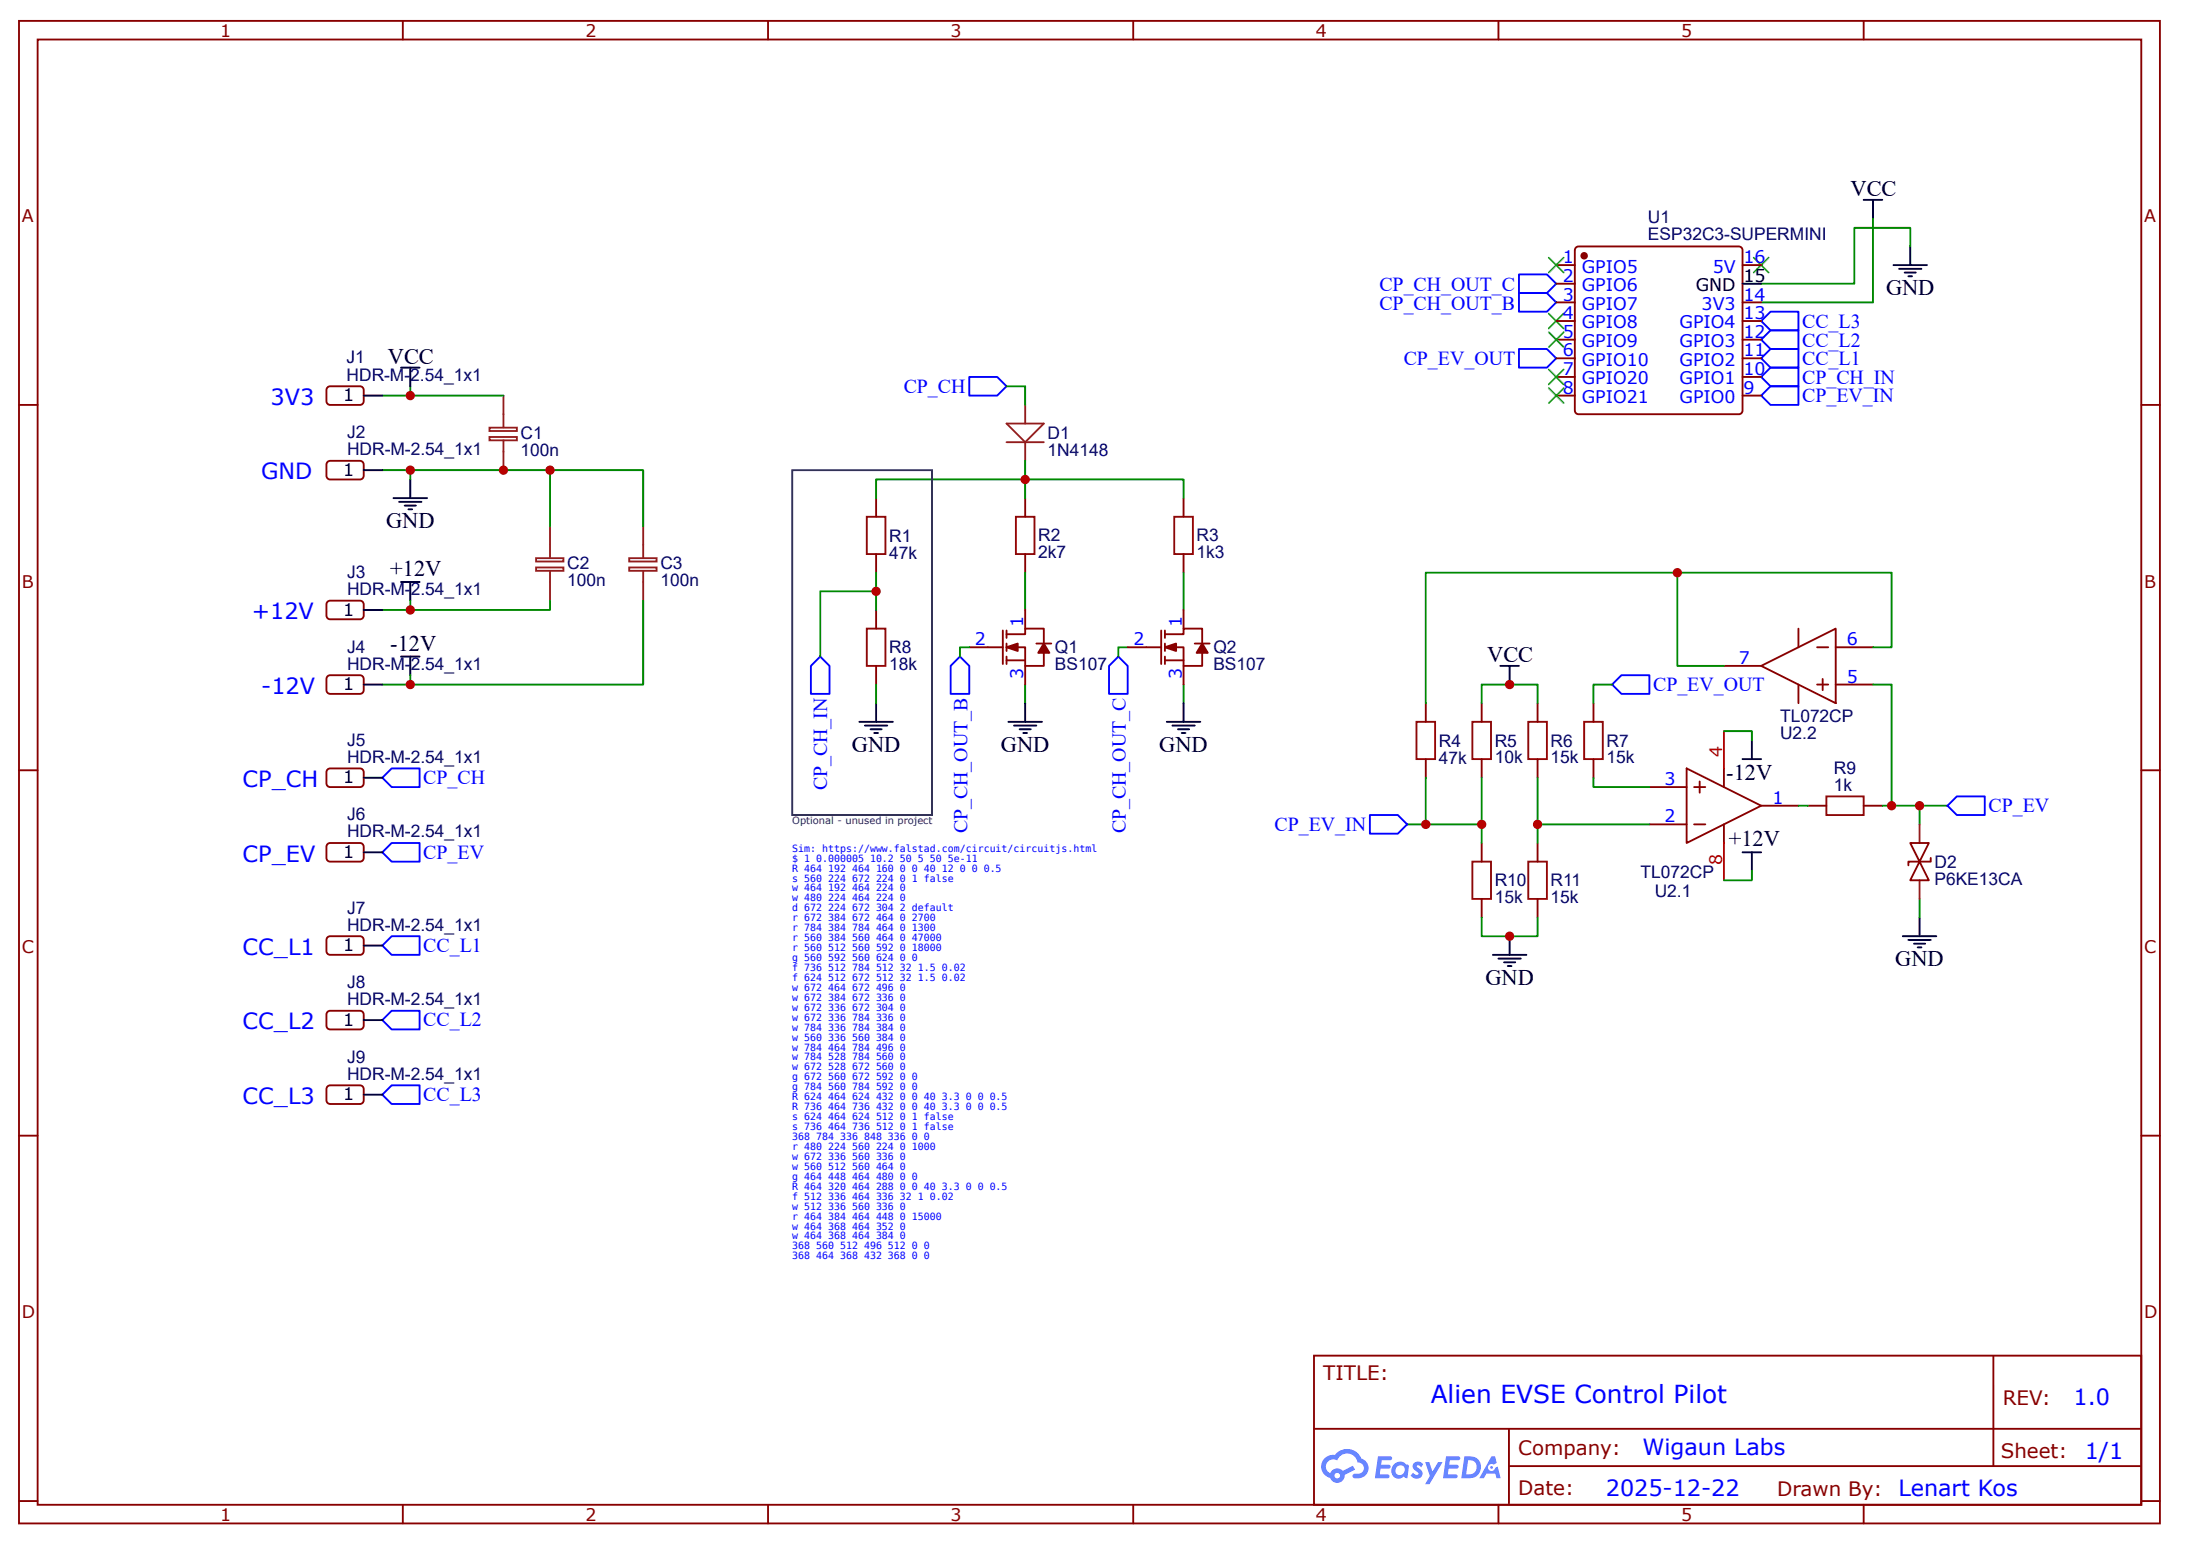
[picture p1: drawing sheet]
<svg xmlns="http://www.w3.org/2000/svg" width="297mm" height="210mm" viewBox="0 0 297 210" stroke-linecap="round" stroke-linejoin="round" font-family="sans-serif">
<g fill="none" stroke="#800" stroke-width=".25">
<path d="M2.6 2.8h289v202.8h-289zM5.1 5.3h284v197.8h-284zM54.4 2.8v2.5M103.7 2.8v2.5M153 2.8v2.5M202.3 2.8v2.5M251.6 2.8v2.5M2.6 54.6h2.5M289.1 54.6h2.5M2.6 104h2.5M289.1 104h2.5M2.6 153.3h2.5"/>
<path d="M289.1 153.3h2.5M177.4 182.9h111.7v20.2h-111.7zM177.4 192.8h111.6M203.7 197.9h85.3M203.7 192.8v10.1M269.1 183v14.9M2.6 202.6h2.5M54.4 203.1v2.5M103.7 203.1v2.5M153 203.1v2.5M202.3 203.1v2.5M251.6 203.1v2.5"/>
<path d="M289.1 202.6h2.5"/>
</g>
<g fill="#58f">
<path d="M190.9 197.4l.5-.2 .4 .1 .3 .3-.2 .4a.33 .33 0 0 0-.3-.3 .33 .33 0 0 0-.3 .2 1.73 1.73 0 0 1 .8 1 .88 .88 0 0 1-.7 .7 .88 .88 0 0 1-.9-.5l.3-.3a.41 .41 0 0 0 .3 .3 .41 .41 0 0 0 .4-.2v-.1a1.85 1.85 0 0 1-.8-.9z"/>
<path d="M192.4 197.3h.6l.4 1.3 .8-1.3h.6l-1.8 3h-.6l.7-1.1z"/>
<path d="M186.1 196.5h1.6a.26 .26 0 0 1 .3 .3 .26 .26 0 0 1-.3 .3h-1.1l-.1 .6h1l.3 .2a.32 .32 0 0 1-.5 .3h-.9l-.1 .8h.9a.3 .3 0 0 1 .3 0 .3 .3 0 0 1 .1 .4l-.2 .1h-1.8z"/>
<path d="M195.2 196.5h1.7a.26 .26 0 0 1 .3 .3 .26 .26 0 0 1-.3 .3h-1.1l-.1 .6h1l.3 .2a.32 .32 0 0 1-.5 .3h-.9l-.1 .8h.5a.79 .79 0 0 1 .8 .1 .26 .26 0 0 1-.3 .4h-1.7z"/>
<path d="M201.4 196.5h.5l.2 .9-.4 .3a.49 .49 0 0 0-.8 .1 .49 .49 0 0 0 .4 .7 .49 .49 0 0 0 .6-.4l.3-.2 .4 1.6h-.5l-.2-.6h-1.2l-.4 .6h-.6z"/>
<path d="M197.7 196.5l-.4 3a3.1 3.1 0 0 0 2.1-.3 1.49 1.49 0 0 0 .5-1.8 1.49 1.49 0 0 0-1.7-.9zM198.2 197.1a.99 .99 0 0 1 1.2 1 .99 .99 0 0 1-1.3 .9h-.1z"/>
<path d="M188.3 197.5a1.07 1.07 0 0 0-.4 1.5 1.07 1.07 0 0 0 1.4 .4l.2-.1 .5 .2 .2-1.6v-.2l-.4-.1a1.01 1.01 0 0 0-1.5-.1zM188.6 198a.63 .63 0 0 1 .9-.1 .63 .63 0 0 1 0 1 .63 .63 0 0 1-1 0 .63 .63 0 0 1 .1-.9z"/>
<path d="M178.9 196.8a1.57 1.57 0 0 0 .7 2.7 1.01 1.01 0 0 0 1.2 .6 1.01 1.01 0 0 0 .8-1.1l1.4-.7-.3-.5-1.4 .7a1.02 1.02 0 0 0-1.7 .3 .99 .99 0 0 1-.5-1.4 .99 .99 0 0 1 1.4-.3 1.45 1.45 0 0 1 1.5-.9 1.45 1.45 0 0 1 1.3 1.2 .77 .77 0 0 1 .9 .7 .77 .77 0 0 1-.8 .8h-.4a.31 .31 0 0 0-.4 .2 .31 .31 0 0 0 .3 .4 1.41 1.41 0 0 0 1.8-.9 1.41 1.41 0 0 0-.9-1.8 2.07 2.07 0 0 0-3.6-.4l-.2-.1a1.65 1.65 0 0 0-1.1 .5zM180.2 199.1a.38 .38 0 0 1 .7 0 .38 .38 0 0 1-.7 0z"/>
<circle cx="201.4" cy="198" r=".19"/>
</g>
<g fill="none" stroke="#800" stroke-width=".25">
<path d="M210.1 35.8h2.5M210.1 38.3h2.5M212.7 33.5l.4-.2h21.7h.2l.3 .5v21.6l-.1 .3-.4 .2h-21.7l-.2-.1-.3-.4v-21.6zM235.3 35.8h2.5M44.3 52.2l4.3-.1 .3 .1 .2 .4-.1 1.8-.4 .2h-4.3l-.2-.5v-1.5zM210.1 40.8h2.5M210.1 43.3h2.5M210.1 45.8h2.5M210.1 48.4h2.5M210.1 50.9h2.5M210.1 53.4h2.5M235.3 40.8h2.5"/>
<path d="M235.3 43.3h2.5M235.3 45.8h2.5M235.3 48.4h2.5M235.3 50.9h2.5M235.3 53.4h2.5M44.3 62.3l4.3-.1 .3 .1 .2 .4-.1 1.8-.4 .2-4.3-.1-.2-.4v-1.5zM118.3 67.2v2.5M118.3 74.8v2.5M138.4 67.2v2.5M138.4 74.8v2.5M159.8 67.2v2.5M159.8 74.8v2.5"/>
<path d="M44.3 81.1h.3h4.3l.2 .5-.1 1.7-.4 .3-4.3-.1-.2-.4v-1.5zM44.3 91.2l.3-.1 4.3 .1 .2 .4-.1 1.8-.4 .2h-4.3l-.2-.5v-1.5zM118.3 82.3v2.5M118.3 89.9v2.5M130.9 87.3h4.5M135.4 85.1v4.5M135.9 85.6h2.5v-.8h2.5v2M135.9 87.3h2.5v2.6h2.5v-1.8M135.9 89.1h2.5M135.9 85.1v1M135.9 86.8v1.1M135.9 88.6v1"/>
<path d="M138.4 82.3v2.5M138.4 89.9v2.5M139.9 86.8h2M152.3 87.3h4.5M156.8 85.1v4.5M157.3 85.6h2.5v-.8h2.5v2M157.3 87.3h2.5v2.6h2.5v-1.8M157.3 89.1h2.5M157.3 85.1v1M157.3 86.8v1.1M157.3 88.6v1M159.8 82.3v2.5"/>
<path d="M159.8 89.9v2.5M161.3 86.8h2M192.5 94.9v2.5M200.1 94.9v2.5M207.6 94.9v2.5M215.1 94.9v2.5M232.8 89.9h5M237.8 89.9l10.1-5.1v10.1zM242.8 84.8v2.5M242.8 92.4v2.5M245.3 87.3h1.5M245.3 92.4h1.5"/>
<path d="M246.1 91.6v1.5M247.9 87.3h5M247.9 92.4h5M44.3 103.8l4.3-.1 .3 .1 .2 .4-.1 1.8-.4 .2-4.3-.1-.2-.4v-1.5zM44.3 113.8h.3h4.3l.2 .5-.1 1.7-.4 .3-4.3-.1-.2-.4v-1.5zM192.5 102.4v2.6M200.1 102.4v2.6M200.1 113.8v2.5M207.6 102.4v2.6M207.6 113.8v2.5M215.1 102.4v2.6M222.7 111.2h5"/>
<path d="M222.7 106.2h5M227.7 103.7l10.1 5-10.1 5.1zM228.7 111.2h1.5M228.7 106.2h1.5M229.5 105.5v1.5M232.8 103.7v2.5M232.8 111.2v2.6M237.8 108.7h5M244.1 108.7h2.5M251.6 108.7h2.5M257.9 113.8h2.5l-1.2 2.5zM259.2 116.3l1.2 2.5h-2.5z"/>
<path d="M260.7 115.8v.5h-3v.5M44.3 126.4l4.3-.1 .3 .1 .2 .4-.1 1.8-.4 .3-4.3-.1-.2-.4v-1.6zM44.3 136.5l4.3-.1 .3 .1 .2 .4-.1 1.8-.4 .2h-4.3l-.2-.5v-1.5zM200.1 121.3v2.5M207.6 121.3v2.5M44.3 146.5h4.3h.3l.2 .5-.1 1.7-.4 .3-4.3-.1-.2-.4v-1.5z"/>
</g>
<path d="M232.8 98.7v5M232.8 113.8v5" fill="none" stroke="#f00" stroke-width=".25"/>
<g fill="none" stroke="#000" stroke-width=".25">
<path d="M235.3 38.3h2.5M251.6 27h2.5M252.9 27v2.5M255.7 35.8h4.5M256.4 36.3h3M257.2 36.8h1.5M257.7 37.3h.5M257.9 33.3v2.5M49.1 53.4h2.5M54.1 49.6h2.6M55.4 49.6v2.5M49.1 63.4h2.5"/>
<path d="M53.1 67.2h4.6M53.9 67.7h3M54.1 78.5h2.6M54.6 68.2h1.6M55.1 68.7h.5M55.4 64.7v2.5M55.4 78.5v2.6M49.1 82.3h2.5M49.1 92.4h2.5M54.1 88.6h2.6M55.4 88.6v2.5M116 97.4h4.6"/>
<path d="M116.8 97.9h3M117.5 98.4h1.5M118 98.9h.5M118.3 94.9v2.5M136.2 97.4h4.5M136.9 97.9h3M137.7 98.4h1.5M138.2 98.9h.5M138.4 94.9v2.5M157.5 97.4h4.6M158.3 97.9h3M159 98.4h1.6"/>
<path d="M159.5 98.9h.6M159.8 94.9v2.5M202.6 89.9h2.5M203.8 89.9v2.5M236.5 99.9v2.5M49.1 115h2.5M49.1 105h2.5M235.3 102.4h2.5M235.3 115h2.5M236.5 115v2.5M49.1 127.6h2.5M49.1 137.7h2.5"/>
<path d="M201.6 128.9h4.5M202.3 129.4h3M203.1 129.9h1.5M203.6 130.4h.5M203.8 126.3v2.6M256.9 126.3h4.5M257.7 126.8h3M258.4 127.3h1.5M258.9 127.9h.5M259.2 123.8v2.5M49.1 147.7h2.5"/>
</g>
<g fill="none" stroke="#080" stroke-width=".25">
<path d="M252.9 29.5v11.3h-15.1M257.9 33.3v-2.6h-7.5v7.6h-12.6M55.4 52.1v1.3h-3.8M55.4 53.4h12.6M135.9 52.1h2.5v2.5M51.6 63.4h3.8v1.3M55.4 63.4h31.4v7.6M74.3 63.4v7.6M118.3 67.2v-2.5h41.5v2.5M118.3 79.8h-7.6v8.8M118.3 77.3v5M138.4 62.2v5"/>
<path d="M138.4 77.3v5M159.8 77.3v5M226.5 77.3v12.6h6.3M55.4 81.1v1.2h-3.8M55.4 91.1v1.3h-3.8M74.3 81.1v1.2h-18.9M86.8 81.1v11.3h-31.4M118.3 92.4v2.5M130.9 87.3h-1.3v1.3M138.4 92.4v2.5M152.3 87.3h-1.3v1.3M159.8 92.4v2.5"/>
<path d="M200.1 94.9v-2.5h7.5v2.5M217.7 92.4h-2.6v2.5M232.8 98.7h3.7v1.2M252.9 92.4h2.5v16.3M252.9 87.3h2.5v-10h-62.9v17.6M190 111.2h2.5M192.5 105v6.2h7.6M200.1 105v8.8M207.6 105v8.8M207.6 111.2h15.1M215.1 105v1.2h7.6M236.5 117.5v1.3h-3.7"/>
<path d="M242.8 108.7h1.3M254.1 108.7h8.8M259.2 108.7v2.5M200.1 123.8v2.5h7.5v-2.5M259.2 121.3v2.5"/>
</g>
<g fill="none" stroke="#00f" stroke-width=".25">
<path d="M205.1 37h3.8l1.2 1.3-1.2 1.2h-3.8zM205.1 39.5h3.8l1.2 1.3-1.2 1.3h-3.8zM130.9 50.9h3.7l1.3 1.2-1.3 1.3h-3.7zM205.1 47.1h3.8l1.2 1.3-1.2 1.2h-3.8zM239 42.1h3.8v2.5h-3.8l-1.2-1.3zM239 44.6h3.8v2.5h-3.8l-1.2-1.3zM239 47.1h3.8v2.5h-3.8l-1.2-1.2zM239 52.1h3.8v2.5h-3.8l-1.2-1.2zM239 49.6h3.8v2.5h-3.8l-1.2-1.2zM109.5 89.9l1.2-1.3 1.3 1.3v3.7h-2.5zM128.4 89.9l1.2-1.3 1.3 1.3v3.7h-2.5zM149.7 89.9l1.3-1.3 1.3 1.3v3.7h-2.6z"/>
<path d="M218.9 91.1h3.8v2.5h-3.8l-1.2-1.2zM52.9 103.7h3.8v2.5h-3.8l-1.3-1.2zM52.9 113.8h3.8v2.5h-3.8l-1.3-1.3zM185 110h3.7l1.3 1.2-1.3 1.3h-3.7zM262.9 108.7l1.3-1.2h3.8v2.5h-3.8zM52.9 126.3h3.8v2.6h-3.8l-1.3-1.3zM52.9 136.4h3.8v2.5h-3.8l-1.3-1.2zM52.9 146.5h3.8v2.5h-3.8l-1.3-1.3z"/>
</g>
<path d="M117 69.7h2.5v5.1h-2.5zM137.2 69.7h2.5v5.1h-2.5zM158.5 69.7h2.6v5.1h-2.6zM117 84.8h2.5v5.1h-2.5zM191.2 97.4h2.6v5h-2.6zM198.8 97.4h2.5v5h-2.5zM206.3 97.4h2.6v5h-2.6zM213.9 97.4h2.5v5h-2.5zM198.8 116.3h2.5v5h-2.5zM206.3 116.3h2.6v5h-2.6zM246.6 107.5h5v2.5h-5z" fill="none" stroke="#a00000" stroke-width=".25"/>
<g fill="none" stroke="#8d2323" stroke-width=".25">
<path d="M66.1 57.7h3.7v.5h-3.7zM66.1 59h3.7v.4h-3.7zM68 53.4v4.3M68 59.4v4M135.9 57.2h5l-2.5 2.5zM135.9 59.7h5M138.4 54.6v2.6M138.4 59.7v2.5M72.4 75.3h3.7v.5h-3.7zM72.4 76.6h3.7v.4h-3.7zM74.3 71v4.3M74.3 77v4.1"/>
<path d="M85 75.3h3.7v.5h-3.7zM85 76.6h3.7v.4h-3.7zM86.8 71v4.3M86.8 77v4.1M259.2 111.2v2.6M259.2 118.8v2.5"/>
</g>
<g fill="#000" stroke="#3c3" stroke-width=".25">
<path d="M209.1 34.8l2 2zM211.1 34.8l-2 2z"/>
<path d="M236.8 34.8l2 2zM238.8 34.8l-2 2z"/>
<path d="M209.1 42.3l2 2zM211.1 42.3l-2 2z"/>
<path d="M209.1 49.9l2 2zM211.1 49.9l-2 2z"/>
<path d="M209.1 52.4l2 2zM211.1 52.4l-2 2z"/>
<path d="M209.1 44.8l2 2zM211.1 44.8l-2 2z"/>
</g>
<g fill="#800" stroke="#800" stroke-width=".25">
<path d="M157.3 87.3l1.5-.5v1.1z"/>
<path d="M162.3 86.8l.8 1.3h-1.5z"/>
<path d="M135.9 87.3l1.5-.5v1.1z"/>
<path d="M140.9 86.8l.8 1.3h-1.5z"/>
<circle cx="213.9" cy="34.5" r=".38"/>
</g>
<path d="M107 63.4h18.8v46.6h-18.8z" fill="none" stroke="#333" stroke-width=".25"/>
<g fill="#c00">
<circle cx="255.4" cy="108.7" r=".63"/>
<circle cx="203.8" cy="126.3" r=".63"/>
<circle cx="203.8" cy="92.4" r=".63"/>
<circle cx="200.1" cy="111.2" r=".63"/>
<circle cx="192.5" cy="111.2" r=".63"/>
<circle cx="207.6" cy="111.2" r=".63"/>
<circle cx="138.4" cy="64.7" r=".63"/>
<circle cx="118.3" cy="79.8" r=".63"/>
<circle cx="226.5" cy="77.3" r=".63"/>
<circle cx="55.4" cy="92.4" r=".63"/>
<circle cx="74.3" cy="63.4" r=".63"/>
<circle cx="55.4" cy="63.4" r=".63"/>
<circle cx="68" cy="63.4" r=".63"/>
<circle cx="55.4" cy="53.4" r=".63"/>
<circle cx="55.4" cy="82.3" r=".63"/>
<circle cx="259.2" cy="108.7" r=".63"/>
</g>
<text font-size="3.4" fill="#00f" x="193.2" y="189.4">Alien EVSE Control Pilot</text>
<g font-size="3">
<text x="249.9" y="26.5">VCC</text>
<text x="254.6" y="39.8">GND</text>
<text x="52.4" y="49.1">VCC</text>
<text x="52.1" y="71.2">GND</text>
<text x="52.7" y="77.8">+12V</text>
<text x="52.7" y="87.8">-12V</text>
<text x="200.8" y="89.4">VCC</text>
<text x="115" y="101.4">GND</text>
<text x="135.1" y="101.4">GND</text>
<text x="156.5" y="101.4">GND</text>
<text x="233.1" y="105.3">-12V</text>
<text x="233.4" y="114.2">+12V</text>
<text x="255.9" y="130.4">GND</text>
<text x="200.6" y="132.9">GND</text>
</g>
<g font-size="3" fill="#00f">
<text x="36.5" y="54.6">3V3</text>
<text x="35.3" y="64.7">GND</text>
<text x="34" y="83.6">+12V</text>
<text x="35.3" y="93.6">-12V</text>
<text x="32.8" y="106.2">CP_CH</text>
<text x="32.8" y="116.3">CP_EV</text>
<text x="32.8" y="128.9">CC_L1</text>
<text x="32.8" y="138.9">CC_L2</text>
<text x="32.8" y="149">CC_L3</text>
<text x="280" y="189.6">1.0</text>
<text x="221.8" y="196.4">Wigaun Labs</text>
<text x="281.5" y="196.9">1/1</text>
<text x="216.8" y="201.9">2025-12-22</text>
<text x="256.3" y="201.9">Lenart Kos</text>
</g>
<g font-size="2.7" fill="#00f">
<text x="186.2" y="39.3">CP_CH_OUT_C</text>
<text x="186.2" y="41.8">CP_CH_OUT_B</text>
<text x="243.3" y="46.8">CC_L2</text>
<text x="243.3" y="44.2">CC_L3</text>
<text x="122" y="53">CP_CH</text>
<text x="189.5" y="49.3">CP_EV_OUT</text>
<text x="243.3" y="49.3">CC_L1</text>
<text x="243.3" y="51.8">CP_CH_IN</text>
<text x="243.3" y="54.3">CP_EV_IN</text>
<text x="223.2" y="93.2">CP_EV_OUT</text>
<text x="57.2" y="105.8">CP_CH</text>
<text x="111.7" y="106.7" transform="rotate(-90 111.7 106.7)">CP_CH_IN</text>
<text x="130.6" y="112.5" transform="rotate(-90 130.6 112.5)">CP_CH_OUT_B</text>
<text x="152" y="112.5" transform="rotate(-90 152 112.5)">CP_CH_OUT_C</text>
<text x="172.1" y="112.2">CP_EV_IN</text>
<text x="268.5" y="109.6">CP_EV</text>
<text x="57.2" y="115.9">CP_EV</text>
<text x="57.2" y="128.4">CC_L1</text>
<text x="57.2" y="138.5">CC_L2</text>
<text x="57.2" y="148.6">CC_L3</text>
</g>
<g font-size="2.7" fill="#800">
<text x="178.7" y="186.2">TITLE:</text>
<text x="270.4" y="189.6">REV:</text>
<text x="205" y="196.3">Company:</text>
<text x="270.1" y="196.8">Sheet:</text>
<text x="205" y="201.8">Date:</text>
<text x="240" y="201.9">Drawn By:</text>
</g>
<g font-size="2.3" fill="#800">
<text x="29.7" y="5">1</text>
<text x="79" y="5">2</text>
<text x="128.4" y="5">3</text>
<text x="177.7" y="5">4</text>
<text x="227" y="5">5</text>
<text x="2.9" y="30">A</text>
<text x="289.5" y="30">A</text>
<text x="2.9" y="79.3">B</text>
<text x="289.5" y="79.3">B</text>
<text x="2.9" y="128.6">C</text>
<text x="289.5" y="128.6">C</text>
<text x="2.9" y="177.9">D</text>
<text x="289.5" y="177.9">D</text>
<text x="29.7" y="205.2">1</text>
<text x="79" y="205.2">2</text>
<text x="128.4" y="205.2">3</text>
<text x="177.7" y="205.2">4</text>
<text x="227" y="205.2">5</text>
</g>
<g font-size="2.3" fill="#00f">
<text x="211" y="35.5">1</text>
<text x="235.4" y="35.5">16</text>
<text x="211" y="38">2</text>
<text x="211" y="40.6">3</text>
<text x="213.6" y="36.8">GPIO5</text>
<text x="213.6" y="39.3">GPIO6</text>
<text x="213.6" y="41.8">GPIO7</text>
<text x="229.8" y="41.8">3V3</text>
<text x="231.2" y="36.8">5V</text>
<text x="235.4" y="40.6">14</text>
<text x="211" y="43.1">4</text>
<text x="211" y="45.6">5</text>
<text x="213.6" y="44.3">GPIO8</text>
<text x="213.6" y="46.8">GPIO9</text>
<text x="226.8" y="46.8">GPIO3</text>
<text x="226.8" y="44.3">GPIO4</text>
<text x="235.4" y="45.6">12</text>
<text x="235.4" y="43.1">13</text>
<text x="211" y="48.1">6</text>
<text x="211" y="50.6">7</text>
<text x="211" y="53.1">8</text>
<text x="213.6" y="49.4">GPIO10</text>
<text x="213.6" y="51.9">GPIO20</text>
<text x="226.8" y="51.9">GPIO1</text>
<text x="226.8" y="49.4">GPIO2</text>
<text x="235.4" y="53.1">9</text>
<text x="235.4" y="50.6">10</text>
<text x="235.4" y="48.1">11</text>
<text x="213.6" y="54.4">GPIO21</text>
<text x="226.8" y="54.4">GPIO0</text>
<text x="131.6" y="87.1">2</text>
<text x="138.2" y="84.6" transform="rotate(-90 138.2 84.6)">1</text>
<text x="153" y="87.1">2</text>
<text x="159.5" y="84.6" transform="rotate(-90 159.5 84.6)">1</text>
<text x="234.8" y="89.6">7</text>
<text x="249.4" y="87.1">6</text>
<text x="138.2" y="91.6" transform="rotate(-90 138.2 91.6)">3</text>
<text x="159.5" y="91.6" transform="rotate(-90 159.5 91.6)">3</text>
<text x="249.4" y="92.1">5</text>
<text x="224.7" y="106">3</text>
<text x="224.7" y="111">2</text>
<text x="239.3" y="108.5">1</text>
</g>
<g font-size="2.3" fill="#000080">
<text x="222.5" y="32.3">ESP32C3-SUPERMINI</text>
<text x="222.5" y="30">U1</text>
<text x="46.8" y="51.4">HDR-M-2.54_1x1</text>
<text x="46.8" y="49.1">J1</text>
<text x="46.9" y="59.1">J2</text>
<text x="70.3" y="59.2">C1</text>
<text x="141.4" y="59.2">D1</text>
<text x="46.9" y="61.4">HDR-M-2.54_1x1</text>
<text x="70.3" y="61.5">100n</text>
<text x="141.4" y="61.5">1N4148</text>
<text x="76.6" y="76.8">C2</text>
<text x="89.2" y="76.8">C3</text>
<text x="120.1" y="75.4">47k</text>
<text x="120.1" y="73.1">R1</text>
<text x="140.2" y="75.3">2k7</text>
<text x="140.2" y="73.1">R2</text>
<text x="161.6" y="75.3">1k3</text>
<text x="161.6" y="73.1">R3</text>
<text x="46.9" y="80.3">HDR-M-2.54_1x1</text>
<text x="46.9" y="78">J3</text>
<text x="76.6" y="79.1">100n</text>
<text x="89.2" y="79.1">100n</text>
<text x="46.9" y="88.1">J4</text>
<text x="120.1" y="88.2">R8</text>
<text x="142.4" y="88.2">Q1</text>
<text x="163.8" y="88.2">Q2</text>
<text x="46.9" y="90.4">HDR-M-2.54_1x1</text>
<text x="120.1" y="90.5">18k</text>
<text x="142.4" y="90.5">BS107</text>
<text x="163.8" y="90.5">BS107</text>
<text x="46.9" y="100.7">J5</text>
<text x="194.3" y="100.8">R4</text>
<text x="201.8" y="100.7">R5</text>
<text x="209.4" y="100.7">R6</text>
<text x="216.9" y="100.8">R7</text>
<text x="240.3" y="97.4">TL072CP</text>
<text x="240.3" y="99.7">U2.2</text>
<text x="46.9" y="102.9">HDR-M-2.54_1x1</text>
<text x="194.3" y="103">47k</text>
<text x="201.8" y="103">10k</text>
<text x="209.4" y="103">15k</text>
<text x="216.9" y="103">15k</text>
<text x="247.6" y="106.7">1k</text>
<text x="247.6" y="104.4">R9</text>
<text x="46.9" y="113">HDR-M-2.54_1x1</text>
<text x="46.9" y="110.7">J6</text>
<text x="201.8" y="119.6">R10</text>
<text x="209.4" y="119.6">R11</text>
<text x="221.5" y="118.5">TL072CP</text>
<text x="261.2" y="119.4">P6KE13CA</text>
<text x="261.2" y="117.1">D2</text>
<text x="46.9" y="125.6">HDR-M-2.54_1x1</text>
<text x="46.9" y="123.3">J7</text>
<text x="201.8" y="121.9">15k</text>
<text x="209.4" y="121.9">15k</text>
<text x="223.4" y="121">U2.1</text>
<text x="46.9" y="135.7">HDR-M-2.54_1x1</text>
<text x="46.9" y="133.4">J8</text>
<text x="46.9" y="143.4">J9</text>
<text x="46.9" y="145.7">HDR-M-2.54_1x1</text>
</g>
<g font-size="2.3">
<text x="229" y="39.3">GND</text>
<text x="235.4" y="38">15</text>
<text x="46.4" y="54.1">1</text>
<text x="46.4" y="64.2">1</text>
<text x="46.4" y="83.1">1</text>
<text x="46.4" y="93.1">1</text>
<text x="46.4" y="105.7">1</text>
<text x="46.4" y="115.8">1</text>
<text x="46.4" y="128.4">1</text>
<text x="46.4" y="138.4">1</text>
<text x="46.4" y="148.5">1</text>
</g>
<g font-size="2.3" fill="#f00">
<text x="232.5" y="102.2" transform="rotate(-90 232.5 102.2)">4</text>
<text x="232.5" y="116.8" transform="rotate(-90 232.5 116.8)">8</text>
</g>
<text font-size="1.3" fill="#333" x="107" y="111.2">Optional - unused in project</text>
<g font-size="1.3" fill="#00f">
<text x="107" y="116.3">$ 1 0.000005 10.2 50 5 50 5e-11</text>
<text x="107" y="117.6">R 464 192 464 160 0 0 40 12 0 0 0.5</text>
<text x="107" y="119">s 560 224 672 224 0 1 false</text>
<text x="107" y="115">Sim: https://www.falstad.com/circuit/circuitjs.html</text>
<text x="107" y="120.3">w 464 192 464 224 0</text>
<text x="107" y="121.6">w 480 224 464 224 0</text>
<text x="107" y="123">d 672 224 672 304 2 default</text>
<text x="107" y="124.3">r 672 384 672 464 0 2700</text>
<text x="107" y="125.7">r 784 384 784 464 0 1300</text>
<text x="107" y="127">r 560 384 560 464 0 47000</text>
<text x="107" y="128.4">r 560 512 560 592 0 18000</text>
<text x="107" y="129.7">g 560 592 560 624 0 0</text>
<text x="107" y="131">f 736 512 784 512 32 1.5 0.02</text>
<text x="107" y="132.4">f 624 512 672 512 32 1.5 0.02</text>
<text x="107" y="133.7">w 672 464 672 496 0</text>
<text x="107" y="135.1">w 672 384 672 336 0</text>
<text x="107" y="136.4">w 672 336 672 304 0</text>
<text x="107" y="137.7">w 672 336 784 336 0</text>
<text x="107" y="139.1">w 784 336 784 384 0</text>
<text x="107" y="140.4">w 560 336 560 384 0</text>
<text x="107" y="141.8">w 784 464 784 496 0</text>
<text x="107" y="143.1">w 784 528 784 560 0</text>
<text x="107" y="144.5">w 672 528 672 560 0</text>
<text x="107" y="145.8">g 672 560 672 592 0 0</text>
<text x="107" y="147.1">g 784 560 784 592 0 0</text>
<text x="107" y="148.5">R 624 464 624 432 0 0 40 3.3 0 0 0.5</text>
<text x="107" y="149.8">R 736 464 736 432 0 0 40 3.3 0 0 0.5</text>
<text x="107" y="151.2">s 624 464 624 512 0 1 false</text>
<text x="107" y="152.5">s 736 464 736 512 0 1 false</text>
<text x="107" y="153.8">368 784 336 848 336 0 0</text>
<text x="107" y="155.2">r 480 224 560 224 0 1000</text>
<text x="107" y="156.5">w 672 336 560 336 0</text>
<text x="107" y="157.9">w 560 512 560 464 0</text>
<text x="107" y="159.2">g 464 448 464 480 0 0</text>
<text x="107" y="160.6">R 464 320 464 288 0 0 40 3.3 0 0 0.5</text>
<text x="107" y="161.9">f 512 336 464 336 32 1 0.02</text>
<text x="107" y="163.2">w 512 336 560 336 0</text>
<text x="107" y="164.6">r 464 384 464 448 0 15000</text>
<text x="107" y="165.9">w 464 368 464 352 0</text>
<text x="107" y="167.3">w 464 368 464 384 0</text>
<text x="107" y="168.6">368 560 512 496 512 0 0</text>
<text x="107" y="170">368 464 368 432 368 0 0</text>
</g>
</svg>
